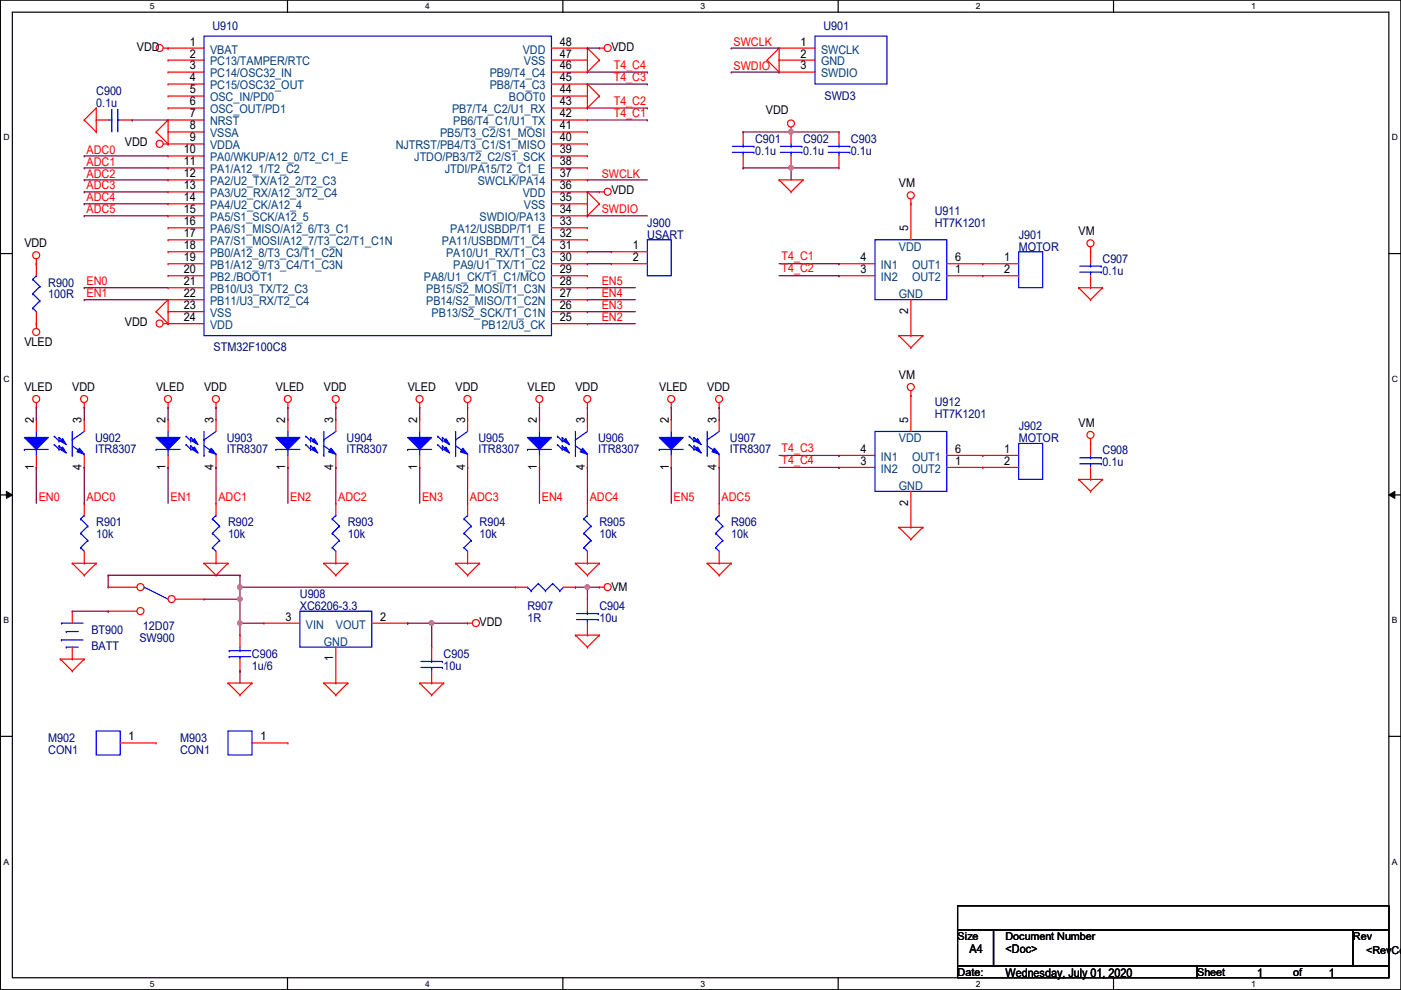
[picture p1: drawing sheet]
<svg xmlns="http://www.w3.org/2000/svg" width="297mm" height="210mm" viewBox="0 0 297 210" stroke-linecap="round" stroke-linejoin="round" font-family="sans-serif">
<path d="M.1 0h296.9v209.8h-296.9zM2.6 2.6h291.9v204.7h-291.9z" fill="none" stroke="#000" stroke-width=".25"/>
<g fill="#fff">
<path d="M31.8 .3h1v2h-1z"/>
<path d="M31.8 207.6h1v1.9h-1z"/>
</g>
<path d="M61 0v2.6M61 207.3v2.5" fill="none" stroke="#000" stroke-width=".25"/>
<g fill="#fff">
<path d="M90.1 .3h1v2h-1z"/>
<path d="M90.1 207.6h1v1.9h-1z"/>
</g>
<path d="M119.3 0v2.6M119.3 207.3v2.5" fill="none" stroke="#000" stroke-width=".25"/>
<g fill="#fff">
<path d="M148.5 .3h1v2h-1z"/>
<path d="M148.5 207.6h1v1.9h-1z"/>
</g>
<path d="M177.7 0v2.6M177.7 207.3v2.5" fill="none" stroke="#000" stroke-width=".25"/>
<g fill="#fff">
<path d="M206.9 .3h1v2h-1z"/>
<path d="M206.9 207.6h1v1.9h-1z"/>
</g>
<path d="M236.1 0v2.6M236.1 207.3v2.5" fill="none" stroke="#000" stroke-width=".25"/>
<g fill="#fff">
<path d="M265.3 .3h.9v2h-.9z"/>
<path d="M265.3 207.6h.9v1.9h-.9z"/>
<path d="M.7 28.2h1.3v1.9h-1.3z"/>
<path d="M295.1 28.2h1.3v1.9h-1.3z"/>
<path d="M.7 79.3h1.3v2h-1.3z"/>
<path d="M295.1 79.3h1.3v2h-1.3z"/>
</g>
<path d="M.1 53.8h2.5M294.5 53.8h2.5" fill="none" stroke="#000" stroke-width=".25"/>
<g fill="#fff">
<path d="M.7 130.5h1.2v2h-1.2z"/>
<path d="M295.1 130.5h1.2v2h-1.2z"/>
</g>
<path d="M.1 104.9h2.5M294.5 104.9h2.5" fill="none" stroke="#000" stroke-width=".25"/>
<path d="M1.4 104.2l1.2 .7-1.2 .8zM294.5 104.9l1.2-.7v1.5z" fill="#000"/>
<path d="M1.4 104.2l1.2 .7-1.2 .8zM294.5 104.9l1.2-.7v1.5z" fill="none" stroke="#000" stroke-width=".21"/>
<g fill="#fff">
<path d="M.7 181.7h1.2v2h-1.2z"/>
<path d="M295.1 181.7h1.2v2h-1.2z"/>
</g>
<path d="M.1 156.1h2.5M294.5 156.1h2.5M203 192.1h91.5v5h-91.5zM203 197.1h7.6v7.7h-7.6zM210.6 197.1h76.2v7.7h-76.2zM286.8 197.1h7.7v7.7h-7.7zM203 204.8h50.8v2.5h-50.8zM253.8 204.8h40.7v2.5h-40.7z" fill="none" stroke="#000" stroke-width=".25"/>
<g fill="none" stroke="#f00" stroke-width=".25">
<path d="M34.6 10.2h1M35.6 10.2h.1M124.5 10.2h.1M124.5 15.3h.1M124.5 17.8h.1M124.5 10.2v5.1M124.5 17.8v5.1M124.5 10.2l2.6 2.5M124.5 17.8l2.6 2.6M127.1 12.7h.1M127.1 10.2h.1M127.1 10.2h1"/>
<path d="M127.1 12.7l-2.6 2.6M162.6 12.7h.1M162.6 12.7l2.6 2.6M165.2 15.3h.1M165.2 10.2h.1M165.2 10.2v5.1M165.2 10.2l-2.6 2.5M17.9 25.4h.1M17.9 25.4l2.5 2.6M20.4 28h.1M20.4 22.9h.1M20.4 22.9v5.1"/>
<path d="M20.4 22.9l-2.5 2.5M33.1 28h.1M33.1 28l2.5 2.5M34.6 30.5h1M35.6 30.5h.1M35.6 25.4h.1M35.6 25.4v5.1M35.6 25.4l-2.5 2.6M124.5 22.9h.1M127.1 20.4h.1M127.1 20.4l-2.6 2.5M165.2 38.1h.1"/>
<path d="M165.2 38.1h5.1M165.2 38.1l2.5 2.6M167.7 28h.1M167.7 27v1M170.3 38.1h.1M170.3 38.1l-2.6 2.6M7.7 55.9h.1M7.7 54.9v1M124.5 40.7h.1M124.5 45.8h.1M124.5 40.7v5.1M124.5 40.7l2.6 2.5"/>
<path d="M127.1 43.2h.1M127.1 40.7h.1M127.1 43.2l-2.6 2.6M127.1 40.7h1M167.7 40.7h.1M193.1 43.2h.1M193.1 42.2v1M208.4 55.9h.1M208.4 58.5h.1M208.4 55.9h7.6M208.4 58.5h7.6M231.2 53.4h.1"/>
<path d="M231.2 52.4v1M7.7 68.6h.1M7.7 68.6v1M33.1 66.1h.1M33.1 66.1l2.5 2.5M34.6 68.6h1M35.6 68.6h.1M35.6 63.5h.1M35.6 63.5v5.1M35.6 63.5l-2.5 2.6M190.6 71.2h.1M190.6 71.2h5.1"/>
<path d="M190.6 71.2l2.5 2.5M193.1 73.7h.1M195.7 71.2h.1M195.7 71.2l-2.6 2.5M228.7 61h.1M228.7 61h5.1M228.7 61l2.5 2.5M231.2 63.5h.1M233.8 61h.1M233.8 61l-2.6 2.5M7.7 86.4h.1M7.7 85.4v1"/>
<path d="M17.9 86.4h.1M17.9 85.4v1M35.6 86.4h.1M35.6 85.4v1M45.8 86.4h.1M45.8 85.4v1M61 86.4h.1M61 85.4v1M71.2 86.4h.1M71.2 85.4v1M89 86.4h.1M89 85.4v1"/>
<path d="M99.1 86.4h.1M99.1 85.4v1M114.4 86.4h.1M114.4 85.4v1M124.5 86.4h.1M124.5 85.4v1M142.3 86.4h.1M142.3 85.4v1M152.5 86.4h.1M152.5 85.4v1M177.9 99.1h.1M177.9 96.6h.1"/>
<path d="M177.9 99.1h7.6M177.9 96.6h7.6M193.1 83.9h.1M193.1 82.8v8.7M200.7 99.1h7.7M200.7 96.6h7.7M208.4 99.1h.1M208.4 96.6h.1M231.2 94h.1M231.2 93v1M15.3 119.4h.1M15.3 119.4h5.1"/>
<path d="M15.3 119.4l2.6 2.6M20.4 119.4h.1M20.4 119.4l-2.5 2.6M43.3 119.4h.1M43.3 119.4h5M43.3 119.4l2.5 2.6M48.3 119.4h.1M48.3 119.4l-2.5 2.6M68.7 119.4h.1M68.7 119.4h5M68.7 119.4l2.5 2.6M71.2 119.4h.1"/>
<path d="M71.2 106.7h.1M71.2 106.7v2.6M71.2 116.9v2.5M73.7 119.4h.1M73.7 119.4l-2.5 2.6M96.6 119.4h.1M96.6 119.4h5.1M96.6 119.4l2.5 2.6M101.7 119.4h.1M101.7 119.4l-2.6 2.6M122 119.4h.1M122 119.4h5.1"/>
<path d="M122 119.4l2.5 2.6M124.5 119.4h.1M124.5 106.7h.1M124.5 106.7v2.6M124.5 116.9v2.5M127.1 119.4h.1M127.1 119.4l-2.6 2.6M149.9 119.4h.1M149.9 119.4h5.1M149.9 119.4l2.6 2.6M155 119.4h.1M155 119.4l-2.5 2.6"/>
<path d="M190.6 111.8h.1M190.6 111.8h5.1M190.6 111.8l2.5 2.5M193.1 114.3h.1M193.1 111.8h.1M193.1 104.2v7.6M195.7 111.8h.1M195.7 111.8l-2.6 2.5M228.7 101.6h.1M228.7 101.6h5.1M228.7 101.6l2.5 2.6M231.2 104.2h.1"/>
<path d="M233.8 101.6h.1M233.8 101.6l-2.6 2.6M12.8 139.7h.1M12.8 139.7h5.1M12.8 139.7l2.5 2.6M17.9 122h.1M17.9 139.7h.1M17.9 139.7l-2.6 2.6M45.8 122h.1M71.2 122h.1M99.1 122h.1M99.1 132.1h.1"/>
<path d="M99.1 132.1h1.1M122 134.7h.1M122 134.7h5.1M122 134.7l2.5 2.5M124.5 122h.1M124.5 137.2h.1M127.1 134.7h.1M127.1 124.5h.1M127.1 134.7l-2.6 2.5M127.1 124.5h1M152.5 122h.1M15.3 142.3h.1"/>
<path d="M25.5 157.5h7.6M33.1 157.5h.1M48.3 144.8h.1M48.3 144.8h5.1M48.3 144.8l2.6 2.6M50.9 147.4h.1M53.4 144.8h.1M53.4 144.8l-2.5 2.6M68.7 144.8h.1M68.7 144.8h5M68.7 144.8l2.5 2.6M71.2 147.4h.1"/>
<path d="M73.7 144.8h.1M73.7 144.8l-2.5 2.6M89 144.8h.1M89 144.8h5.1M89 144.8l2.5 2.6M91.5 147.4h.1M94.1 144.8h.1M94.1 144.8l-2.6 2.6"/>
<circle cx="33.8" cy="10.2" r=".75"/>
<circle cx="128.8" cy="10.2" r=".75"/>
<circle cx="33.8" cy="30.5" r=".75"/>
<circle cx="167.7" cy="26.2" r=".75"/>
<circle cx="7.7" cy="54.1" r=".75"/>
<circle cx="128.8" cy="40.7" r=".75"/>
<circle cx="193.1" cy="41.4" r=".75"/>
<circle cx="231.2" cy="51.6" r=".75"/>
<circle cx="7.7" cy="70.4" r=".75"/>
<circle cx="33.8" cy="68.6" r=".75"/>
<circle cx="7.7" cy="84.6" r=".75"/>
<circle cx="17.8" cy="84.6" r=".75"/>
<circle cx="35.6" cy="84.6" r=".75"/>
<circle cx="45.8" cy="84.6" r=".75"/>
<circle cx="61" cy="84.6" r=".75"/>
<circle cx="71.2" cy="84.6" r=".75"/>
<circle cx="89" cy="84.6" r=".75"/>
<circle cx="99.1" cy="84.6" r=".75"/>
<circle cx="114.4" cy="84.6" r=".75"/>
<circle cx="124.5" cy="84.6" r=".75"/>
<circle cx="142.3" cy="84.6" r=".75"/>
<circle cx="152.5" cy="84.6" r=".75"/>
<circle cx="193.1" cy="82.1" r=".75"/>
<circle cx="231.2" cy="92.2" r=".75"/>
<circle cx="100.9" cy="132.1" r=".75"/>
<circle cx="128.8" cy="124.5" r=".75"/>
</g>
<g fill="none" stroke="#00f" stroke-width=".25">
<path d="M216 53.4h5.1v7.6h-5.1zM185.5 91.5h15.2v12.7h-15.2zM70.4 116.1h.1M70.4 113.1h.1M70.4 110h.1M70.4 116.1l.8 .8M70.4 113.1l1.6 1.5M70.4 110l1.6 1.5M71.2 109.3h.1M71.2 109.3l-.8 .7M72 114.6h.1M72 111.5h.1"/>
<path d="M72 114.6l-1.6 1.5M72 111.5l-1.6 1.6M123.8 116.1h.1M123.8 113.1h.1M123.8 110h.1M123.8 116.1l.7 .8M123.8 113.1l1.5 1.5M123.8 110l1.5 1.5M124.5 109.3h.1M124.5 109.3l-.7 .7M125.3 114.6h.1M125.3 111.5h.1"/>
<path d="M125.3 114.6l-1.5 1.5M125.3 111.5l-1.5 1.6M20.4 155h5.1v5.1h-5.1z"/>
</g>
<path d="M33.1 92.8h5.1l-2.6 2.5z" fill="#00f"/>
<g fill="none" stroke="#00f" stroke-width=".25">
<path d="M33.1 92.8h5.1l-2.6 2.5zM33.1 95.3h.1M33.1 95.3h5.1M35.6 95.3h.1M35.6 92.8h.1M35.6 91.5v1.3M35.6 95.3v1.3M43.3 96.6h.1M43.3 93.3h.1M43.3 91.5v5.1M43.3 94.5l2.5 1.8M45.8 96.3h.1"/>
<path d="M45.8 91.5l-2.5 1.8"/>
</g>
<path d="M44.8 95l1 1.3-1.5-.5z" fill="#00f"/>
<g fill="none" stroke="#00f" stroke-width=".25">
<path d="M39.5 94.3h.1M39.5 92.5h.1M39.5 94.3l1 1M39.5 92.5l1 1M40.5 95.3h.1M40.5 94.5h.1M40.5 93.5h.1M40.5 92.8h.1M40.5 92.8v.7M40.5 94.5v.8M40.5 94.5l1 1M40.5 92.8l1 1"/>
<path d="M44.8 95l1 1.3-1.5-.5z"/>
</g>
<path d="M40.7 95.3l.5-.5 .8 1.3z" fill="#00f"/>
<path d="M40.7 95.3l.5-.5 .8 1.3z" fill="none" stroke="#00f" stroke-width=".25"/>
<path d="M40.7 93.5l.5-.5 .8 1.3z" fill="#00f"/>
<path d="M172.8 7.7h15.2v10.1h-15.2zM40.7 93.5l.5-.5 .8 1.3zM228.9 98.3h4.6M228.9 97.1h4.6M231.2 97.1h.1M231.2 98.3h.1M231.2 96.6v.5M231.2 98.3v.8M233.5 98.3h.1M233.5 97.1h.1" fill="none" stroke="#00f" stroke-width=".25"/>
<g fill="none" stroke="#f00" stroke-width=".25">
<path d="M165.2 10.2h.1M165.2 12.7h.1M165.2 15.3h.1M165.2 10.2h7.6M165.2 12.7h7.6M165.2 15.3h7.6M35.6 88.9h.1M35.6 99.1h.1M35.6 88.9v2.6M35.6 96.6v2.5M45.8 88.9h.1M45.8 99.1h.1"/>
<path d="M45.8 88.9v2.6M45.8 96.6v2.5M231.2 94h.1M231.2 94v2.6M231.2 99.1v2.5M231.2 101.6h.1"/>
</g>
<path d="M111.8 92.8h5.1l-2.5 2.5z" fill="#00f"/>
<g fill="none" stroke="#00f" stroke-width=".25">
<path d="M111.8 92.8h5.1l-2.5 2.5zM111.8 95.3h.1M111.8 95.3h5.1M114.4 95.3h.1M114.4 92.8h.1M114.4 91.5v1.3M114.4 95.3v1.3M122 96.6h.1M122 93.3h.1M122 91.5v5.1M122 94.5l2.5 1.8M124.5 96.3h.1"/>
<path d="M124.5 91.5l-2.5 1.8"/>
</g>
<path d="M123.5 95l1 1.3-1.5-.5z" fill="#00f"/>
<g fill="none" stroke="#00f" stroke-width=".25">
<path d="M118.2 94.3h.1M118.2 92.5h.1M118.2 94.3l1 1M118.2 92.5l1 1M119.2 95.3h.1M119.2 94.5h.1M119.2 93.5h.1M119.2 92.8h.1M119.2 92.8v.7M119.2 94.5v.8M119.2 94.5l1 1M119.2 92.8l1 1"/>
<path d="M123.5 95l1 1.3-1.5-.5z"/>
</g>
<path d="M119.5 95.3l.5-.5 .7 1.3z" fill="#00f"/>
<path d="M119.5 95.3l.5-.5 .7 1.3z" fill="none" stroke="#00f" stroke-width=".25"/>
<path d="M119.5 93.5l.5-.5 .7 1.3z" fill="#00f"/>
<g fill="none" stroke="#00f" stroke-width=".25">
<path d="M22.9 25.4h.8M23.7 27.7h.1M23.7 25.4h.1M23.7 23.2v4.5M25 25.4h.1M25 27.7h.1M25 25.4h.5M25 23.2v4.5M6.9 59.2h.1M6.9 59.2l1.6 1.5M7.7 58.5h.1M7.7 58.5l-.8 .7"/>
<path d="M6.9 65.3h.1M6.9 62.3h.1M6.9 65.3l.8 .8M6.9 62.3l1.6 1.5M8.5 63.8h.1M8.5 60.7h.1M8.5 63.8l-1.6 1.5M8.5 60.7l-1.6 1.6M119.5 93.5l.5-.5 .7 1.3zM91.5 139.7v.6M48.3 155h5.1v5.1h-5.1zM89.2 141.5h4.6"/>
<path d="M89.2 140.3h4.6M91.5 140.3h.1M91.5 141.5h.1M91.5 141.5v.8M93.8 141.5h.1M93.8 140.3h.1"/>
</g>
<g fill="none" stroke="#f00" stroke-width=".25">
<path d="M20.4 25.4h.1M20.4 25.4h2.5M25.5 25.4h2.5M28 25.4h.1M7.7 55.9h.1M7.7 55.9v2.6M7.7 68.6h.1M7.7 66.1v2.5M114.4 88.9h.1M114.4 99.1h.1M114.4 88.9v2.6M114.4 96.6v2.5"/>
<path d="M124.5 88.9h.1M124.5 99.1h.1M124.5 88.9v2.6M124.5 96.6v2.5M91.5 137.2h.1M91.5 137.2v2.5M53.4 157.5h7.6M61 157.5h.1M91.5 144.8h.1M91.5 142.3v2.5"/>
</g>
<path d="M58.5 92.8h5.1l-2.6 2.5z" fill="#00f"/>
<g fill="none" stroke="#00f" stroke-width=".25">
<path d="M58.5 92.8h5.1l-2.6 2.5zM58.5 95.3h.1M58.5 95.3h5.1M61 95.3h.1M61 92.8h.1M61 91.5v1.3M61 95.3v1.3M68.7 96.6h.1M68.7 93.3h.1M68.7 91.5v5.1M68.7 94.5l2.5 1.8M71.2 96.3h.1"/>
<path d="M71.2 91.5l-2.5 1.8"/>
</g>
<path d="M70.2 95l1 1.3-1.5-.5z" fill="#00f"/>
<g fill="none" stroke="#00f" stroke-width=".25">
<path d="M64.9 94.3h.1M64.9 92.5h.1M64.9 94.3l1 1M64.9 92.5l1 1M65.9 95.3h.1M65.9 94.5h.1M65.9 93.5h.1M65.9 92.8h.1M65.9 92.8v.7M65.9 94.5v.8M65.9 94.5l1 1M65.9 92.8l1 1"/>
<path d="M70.2 95l1 1.3-1.5-.5z"/>
</g>
<path d="M66.1 95.3l.5-.5 .8 1.3z" fill="#00f"/>
<path d="M66.1 95.3l.5-.5 .8 1.3z" fill="none" stroke="#00f" stroke-width=".25"/>
<path d="M66.1 93.5l.5-.5 .8 1.3z" fill="#00f"/>
<path d="M66.1 93.5l.5-.5 .8 1.3zM30.6 124.5h.1M30.6 124.5l5 2.5" fill="none" stroke="#00f" stroke-width=".25"/>
<path d="M61 88.9h.1M61 99.1h.1M61 88.9v2.6M61 96.6v2.5M71.2 88.9h.1M71.2 99.1h.1M71.2 88.9v2.6M71.2 96.6v2.5" fill="none" stroke="#f00" stroke-width=".25"/>
<circle cx="36.4" cy="127" r=".75" fill="#fff"/>
<g fill="none" stroke="#f00" stroke-width=".25">
<path d="M37.2 127h6.1M43.3 127h.1"/>
<circle cx="36.4" cy="127" r=".75"/>
</g>
<circle cx="29.8" cy="124.5" r=".75" fill="#fff"/>
<g fill="none" stroke="#f00" stroke-width=".25">
<path d="M22.9 124.5h.1M22.9 124.5h6.1"/>
<circle cx="29.8" cy="124.5" r=".75"/>
</g>
<circle cx="29.8" cy="129.6" r=".75" fill="#fff"/>
<g fill="none" stroke="#f00" stroke-width=".25">
<path d="M35.6 10.2h.1M35.6 12.7h.1M35.6 15.3h.1M35.6 17.8h.1M35.6 10.2h7.7M35.6 12.7h7.7M35.6 15.3h7.7M35.6 17.8h7.7M116.9 10.2h7.6M116.9 12.7h7.6M116.9 15.3h7.6M116.9 17.8h7.6"/>
<path d="M124.5 10.2h.1M124.5 12.7h.1M124.5 15.3h.1M124.5 17.8h.1M35.6 20.4h.1M35.6 22.9h.1M35.6 25.4h.1M35.6 28h.1M35.6 30.5h.1M35.6 33.1h.1M35.6 35.6h.1M35.6 38.1h.1"/>
<path d="M35.6 20.4h7.7M35.6 22.9h7.7M35.6 25.4h7.7M35.6 28h7.7M35.6 30.5h7.7M35.6 33.1h7.7M35.6 35.6h7.7M35.6 38.1h7.7M116.9 20.4h7.6M116.9 22.9h7.6M116.9 25.4h7.6M116.9 28h7.6"/>
<path d="M116.9 30.5h7.6M116.9 33.1h7.6M116.9 35.6h7.6M116.9 38.1h7.6M124.5 20.4h.1M124.5 22.9h.1M124.5 25.4h.1M124.5 28h.1M124.5 30.5h.1M124.5 33.1h.1M124.5 35.6h.1M124.5 38.1h.1"/>
<path d="M35.6 40.7h.1M35.6 45.8h.1M35.6 43.2h.1M35.6 48.3h.1M35.6 50.8h.1M35.6 53.4h.1M35.6 55.9h.1M35.6 58.5h.1M35.6 40.7h7.7M35.6 45.8h7.7M35.6 43.2h7.7M35.6 48.3h7.7"/>
<path d="M35.6 50.8h7.7M35.6 53.4h7.7M35.6 55.9h7.7M35.6 58.5h7.7M116.9 40.7h7.6M116.9 45.8h7.6M116.9 43.2h7.6M116.9 48.3h7.6M116.9 50.8h7.6M116.9 53.4h7.6M116.9 55.9h7.6M116.9 58.5h7.6"/>
<path d="M124.5 40.7h.1M124.5 43.2h.1M124.5 45.8h.1M124.5 48.3h.1M124.5 50.8h.1M124.5 53.4h.1M124.5 55.9h.1M124.5 58.5h.1M35.6 61h.1M35.6 63.5h.1M35.6 66.1h.1M35.6 68.6h.1"/>
<path d="M35.6 61h7.7M35.6 63.5h7.7M35.6 66.1h7.7M35.6 68.6h7.7M116.9 61h7.6M116.9 63.5h7.6M116.9 66.1h7.6M116.9 68.6h7.6M124.5 61h.1M124.5 63.5h.1M124.5 66.1h.1M124.5 68.6h.1"/>
<path d="M17.9 119.4h.1M17.9 106.7h.1M17.9 106.7v2.6M17.9 116.9v2.5M99.1 119.4h.1M99.1 106.7h.1M99.1 106.7v2.6M99.1 116.9v2.5M152.5 119.4h.1M152.5 106.7h.1M152.5 106.7v2.6M152.5 116.9v2.5"/>
<path d="M22.9 129.6h.1M22.9 129.6h6.1M56 132.1h.1M56 132.1h7.6M71.2 137.2v7.6M78.8 132.1h7.6M86.4 132.1h.1M124.5 127h.1M124.5 134.7h.1M124.5 127v2.6M124.5 132.1v2.6M71.2 144.8h.1"/>
<circle cx="29.8" cy="129.6" r=".75"/>
</g>
<g fill="none" stroke="#00f" stroke-width=".25">
<path d="M43.3 7.7h73.6v63.5h-73.6zM17.1 116.1h.1M17.1 113.1h.1M17.1 110h.1M17.1 116.1l.8 .8M17.1 113.1l1.5 1.5M17.1 110l1.5 1.5M17.9 109.3h.1M17.9 109.3l-.8 .7M18.6 114.6h.1M18.6 111.5h.1M18.6 114.6l-1.5 1.5"/>
<path d="M18.6 111.5l-1.5 1.6M98.4 116.1h.1M98.4 113.1h.1M98.4 110h.1M98.4 116.1l.7 .8M98.4 113.1l1.5 1.5M98.4 110l1.5 1.5M99.1 109.3h.1M99.1 109.3l-.7 .7M99.9 114.6h.1M99.9 111.5h.1M99.9 114.6l-1.5 1.5"/>
<path d="M99.9 111.5l-1.5 1.6M151.7 116.1h.1M151.7 113.1h.1M151.7 110h.1M151.7 116.1l.8 .8M151.7 113.1l1.5 1.5M151.7 110l1.5 1.5M152.5 109.3h.1M152.5 109.3l-.8 .7M153.2 114.6h.1M153.2 111.5h.1M153.2 114.6l-1.5 1.5"/>
<path d="M153.2 111.5l-1.5 1.6M63.6 129.6h15.2v7.6h-15.2zM122.3 131.4h4.5M122.3 130.1h4.5M124.5 130.1h.1M124.5 131.4h.1M124.5 129.6v.5M124.5 131.4v.7M126.8 131.4h.1M126.8 130.1h.1"/>
</g>
<path d="M139.8 92.8h5.1l-2.6 2.5z" fill="#00f"/>
<g fill="none" stroke="#00f" stroke-width=".25">
<path d="M139.8 92.8h5.1l-2.6 2.5zM139.8 95.3h.1M139.8 95.3h5.1M142.3 95.3h.1M142.3 92.8h.1M142.3 91.5v1.3M142.3 95.3v1.3M149.9 96.6h.1M149.9 93.3h.1M149.9 91.5v5.1M149.9 94.5l2.6 1.8M152.5 96.3h.1"/>
<path d="M152.5 91.5l-2.6 1.8"/>
</g>
<path d="M151.5 95l1 1.3-1.5-.5z" fill="#00f"/>
<g fill="none" stroke="#00f" stroke-width=".25">
<path d="M146.1 94.3h.1M146.1 92.5h.1M146.1 94.3l1 1M146.1 92.5l1 1M147.1 95.3h.1M147.1 94.5h.1M147.1 93.5h.1M147.1 92.8h.1M147.1 92.8v.7M147.1 94.5v.8M147.1 94.5l1.1 1M147.1 92.8l1.1 1"/>
<path d="M151.5 95l1 1.3-1.5-.5z"/>
</g>
<path d="M147.4 95.3l.5-.5 .8 1.3z" fill="#00f"/>
<path d="M147.4 95.3l.5-.5 .8 1.3z" fill="none" stroke="#00f" stroke-width=".25"/>
<path d="M147.4 93.5l.5-.5 .8 1.3z" fill="#00f"/>
<g fill="none" stroke="#00f" stroke-width=".25">
<path d="M165.4 32.3h4.6M165.4 31h4.6M167.7 31h.1M167.7 32.3h.1M167.7 30.5v.5M167.7 32.3v.8M170 32.3h.1M170 31h.1M175.6 32.3h4.6M175.6 31h4.6M177.9 31h.1M177.9 32.3h.1"/>
<path d="M177.9 30.5v.5M177.9 32.3v.8M180.2 32.3h.1M180.2 31h.1M185.5 50.8h15.2v12.7h-15.2zM147.4 93.5l.5-.5 .8 1.3zM216 94h5.1v7.6h-5.1zM111.8 124.5h.1M111.8 124.5l.8 .8M112.6 125.3h.1M114.1 123.7h.1M114.1 123.7l1.6 1.6"/>
<path d="M114.1 123.7l-1.5 1.6M115.7 125.3h.1M117.2 123.7h.1M117.2 123.7l1.5 1.6M117.2 123.7l-1.5 1.6M118.7 125.3h.1M119.5 124.5l-.8 .8"/>
</g>
<g fill="none" stroke="#f00" stroke-width=".25">
<path d="M167.7 28h.1M167.7 35.6h.1M167.7 28v2.5M167.7 33.1v2.5M177.9 28h.1M177.9 35.6h.1M177.9 28v2.5M177.9 33.1v2.5M177.9 58.5h.1M177.9 55.9h.1M177.9 58.5h7.6M177.9 55.9h7.6"/>
<path d="M193.1 43.2h.1M193.1 43.2v7.6M200.7 58.5h7.7M200.7 55.9h7.7M208.4 58.5h.1M208.4 55.9h.1M193.1 71.2h.1M193.1 63.5v7.7M142.3 88.9h.1M142.3 99.1h.1M142.3 88.9v2.6M142.3 96.6v2.5"/>
<path d="M152.5 88.9h.1M152.5 99.1h.1M152.5 88.9v2.6M152.5 96.6v2.5M208.4 96.6h.1M208.4 99.1h.1M208.4 96.6h7.6M208.4 99.1h7.6M109.3 124.5h.1M109.3 124.5h2.5M119.5 124.5h2.5M122 124.5h.1"/>
</g>
<path d="M86.4 92.8h5.1l-2.5 2.5z" fill="#00f"/>
<g fill="none" stroke="#00f" stroke-width=".25">
<path d="M86.4 92.8h5.1l-2.5 2.5zM86.4 95.3h.1M86.4 95.3h5.1M89 95.3h.1M89 92.8h.1M89 91.5v1.3M89 95.3v1.3M96.6 96.6h.1M96.6 93.3h.1M96.6 91.5v5.1M96.6 94.5l2.5 1.8M99.1 96.3h.1"/>
<path d="M99.1 91.5l-2.5 1.8"/>
</g>
<path d="M98.1 95l1 1.3-1.5-.5z" fill="#00f"/>
<g fill="none" stroke="#00f" stroke-width=".25">
<path d="M92.8 94.3h.1M92.8 92.5h.1M92.8 94.3l1 1M92.8 92.5l1 1M93.8 95.3h.1M93.8 94.5h.1M93.8 93.5h.1M93.8 92.8h.1M93.8 92.8v.7M93.8 94.5v.8M93.8 94.5l1 1M93.8 92.8l1 1"/>
<path d="M98.1 95l1 1.3-1.5-.5z"/>
</g>
<path d="M94.1 95.3l.5-.5 .7 1.3z" fill="#00f"/>
<path d="M94.1 95.3l.5-.5 .7 1.3z" fill="none" stroke="#00f" stroke-width=".25"/>
<path d="M94.1 93.5l.5-.5 .7 1.3z" fill="#00f"/>
<g fill="none" stroke="#00f" stroke-width=".25">
<path d="M155.3 32.3h4.5M155.3 31h4.5M157.6 31h.1M157.6 32.3h.1M157.6 30.5v.5M157.6 32.3v.8M159.8 32.3h.1M159.8 31h.1M137.2 50.8h5.1v7.7h-5.1zM94.1 93.5l.5-.5 .7 1.3zM13 132.1h.1M13 135.7h.1"/>
<path d="M13 132.1h4.6M13 135.7h4.6M14.1 137.2h.1M14.1 133.9h.1M14.1 137.2h2.5M14.1 133.9h2.5"/>
</g>
<g fill="none" stroke="#f00" stroke-width=".25">
<path d="M157.6 28h.1M157.6 35.6h.1M157.6 28v2.5M157.6 33.1v2.5M129.6 53.4h.1M129.6 55.9h.1M129.6 53.4h7.6M129.6 55.9h7.6M89 88.9h.1M89 99.1h.1M89 88.9v2.6M89 96.6v2.5"/>
<path d="M99.1 88.9h.1M99.1 99.1h.1M99.1 88.9v2.6M99.1 96.6v2.5M15.3 129.6h.1M15.3 139.7h.1M15.3 129.6v2.5M15.3 137.2v2.5"/>
</g>
<path d="M5.2 92.8h5l-2.5 2.5z" fill="#00f"/>
<g fill="none" stroke="#00f" stroke-width=".25">
<path d="M5.2 92.8h5l-2.5 2.5zM5.2 95.3h.1M5.2 95.3h5M7.7 95.3h.1M7.7 92.8h.1M7.7 91.5v1.3M7.7 95.3v1.3M15.3 96.6h.1M15.3 93.3h.1M15.3 91.5v5.1M15.3 94.5l2.6 1.8M17.9 96.3h.1"/>
<path d="M17.9 91.5l-2.6 1.8"/>
</g>
<path d="M16.8 95l1.1 1.3-1.6-.5z" fill="#00f"/>
<g fill="none" stroke="#00f" stroke-width=".25">
<path d="M11.5 94.3h.1M11.5 92.5h.1M11.5 94.3l1 1M11.5 92.5l1 1M12.5 95.3h.1M12.5 94.5h.1M12.5 93.5h.1M12.5 92.8h.1M12.5 92.8v.7M12.5 94.5v.8M12.5 94.5l1 1M12.5 92.8l1 1"/>
<path d="M16.8 95l1.1 1.3-1.6-.5z"/>
</g>
<path d="M12.8 95.3l.5-.5 .8 1.3z" fill="#00f"/>
<path d="M12.8 95.3l.5-.5 .8 1.3z" fill="none" stroke="#00f" stroke-width=".25"/>
<path d="M13.3 93l.8 1.3-1.3-.8z" fill="#00f"/>
<g fill="none" stroke="#00f" stroke-width=".25">
<path d="M228.9 57.7h4.6M228.9 56.4h4.6M231.2 56.4h.1M231.2 57.7h.1M231.2 55.9v.5M231.2 57.7v.8M233.5 57.7h.1M233.5 56.4h.1M13.3 93l.8 1.3-1.3-.8zM45 116.1h.1M45 113.1h.1M45 110h.1"/>
<path d="M45 116.1l.8 .8M45 113.1l1.6 1.5M45 110l1.6 1.5M45.8 109.3h.1M45.8 109.3l-.8 .7M46.6 114.6h.1M46.6 111.5h.1M46.6 114.6l-1.6 1.5M46.6 111.5l-1.6 1.6M48.6 138h.1M48.6 139.2h.1M48.6 138h4.6"/>
<path d="M48.6 139.2h4.6M50.9 139.2h.1M50.9 138h.1M50.9 137.2v.8M50.9 139.2v.5"/>
</g>
<g fill="none" stroke="#f00" stroke-width=".25">
<path d="M231.2 53.4h.1M231.2 53.4v2.5M231.2 58.5v2.5M231.2 61h.1M7.7 88.9h.1M7.7 99.1h.1M7.7 88.9v2.6M7.7 96.6v2.5M17.9 88.9h.1M17.9 99.1h.1M17.9 88.9v2.6M17.9 96.6v2.5"/>
<path d="M45.8 119.4h.1M45.8 106.7h.1M45.8 106.7v2.6M45.8 116.9v2.5M50.9 134.7h.1M50.9 134.7v2.5M50.9 139.7v2.6M50.9 142.3h.1"/>
</g>
<path d="M155 15.3h.1M155 15.3h10.2M167.7 28h.1M167.7 35.6h.1M167.7 28h10.2M167.7 35.6h10.2M167.7 35.6v2.5" fill="none" stroke="#7f003f" stroke-width=".25"/>
<circle cx="167.7" cy="35.6" r=".49" fill="#f0f"/>
<circle cx="167.7" cy="35.6" r=".49" fill="none" stroke="#f0f" stroke-width=".25"/>
<path d="M157.6 28h.1M157.6 28h10.1" fill="none" stroke="#7f003f" stroke-width=".25"/>
<circle cx="167.7" cy="28" r=".49" fill="#f0f"/>
<circle cx="167.7" cy="28" r=".49" fill="none" stroke="#f0f" stroke-width=".25"/>
<g fill="none" stroke="#7f003f" stroke-width=".25">
<path d="M155 10.2h.1M155 10.2h10.2M17.9 33.1h.1M17.9 35.6h.1M17.9 38.1h.1M17.9 35.6h17.7M17.9 33.1h17.7M17.9 38.1h17.7M28 25.4h.1M28 25.4h7.6M157.6 35.6h.1M157.6 35.6h10.1"/>
<path d="M17.9 40.7h.1M17.9 43.2h.1M17.9 45.8h.1M17.9 40.7h17.7M17.9 43.2h17.7M17.9 45.8h17.7M17.9 61h.1M17.9 63.5h.1M17.9 61h17.7M17.9 63.5h17.7M7.7 86.4h.1M7.7 99.1h.1"/>
<path d="M7.7 86.4v2.5M7.7 99.1v7.6M17.9 99.1h.1M17.9 86.4h.1M17.9 86.4v2.5M17.9 99.1v7.6M35.6 86.4h.1M35.6 99.1h.1M35.6 86.4v2.5M35.6 99.1v7.6M45.8 99.1h.1M45.8 86.4h.1"/>
<path d="M45.8 86.4v2.5M45.8 99.1v7.6M61 86.4h.1M61 99.1h.1M61 86.4v2.5M61 99.1v7.6M71.2 99.1h.1M71.2 86.4h.1M71.2 86.4v2.5M71.2 99.1v7.6M89 86.4h.1M89 99.1h.1"/>
<path d="M89 86.4v2.5M89 99.1v7.6M99.1 99.1h.1M99.1 86.4h.1M99.1 86.4v2.5M99.1 99.1v7.6M114.4 86.4h.1M114.4 99.1h.1M114.4 86.4v2.5M114.4 99.1v7.6M124.5 99.1h.1M124.5 86.4h.1"/>
<path d="M124.5 86.4v2.5M124.5 99.1v7.6M142.3 86.4h.1M142.3 99.1h.1M142.3 86.4v2.5M142.3 99.1v7.6M152.5 99.1h.1M152.5 86.4h.1M152.5 86.4v2.5M152.5 99.1v7.6M15.3 129.6h7.6M22.9 129.6h.1"/>
<path d="M122 124.5h.1M122 124.5h2.5M124.5 124.5h.1M124.5 124.5v2.5"/>
</g>
<circle cx="124.5" cy="124.5" r=".49" fill="#f0f"/>
<circle cx="124.5" cy="124.5" r=".49" fill="none" stroke="#f0f" stroke-width=".25"/>
<path d="M50.9 124.5h.1M50.9 124.5h58.4M124.5 124.5h.1M124.5 124.5h2.6" fill="none" stroke="#7f003f" stroke-width=".25"/>
<circle cx="50.9" cy="124.5" r=".49" fill="#f0f"/>
<circle cx="50.9" cy="124.5" r=".49" fill="none" stroke="#f0f" stroke-width=".25"/>
<path d="M43.3 127h7.6M50.9 127h.1M50.9 132.1h.1M50.9 124.5v7.6" fill="none" stroke="#7f003f" stroke-width=".25"/>
<circle cx="50.9" cy="127" r=".49" fill="#f0f"/>
<circle cx="50.9" cy="127" r=".49" fill="none" stroke="#f0f" stroke-width=".25"/>
<path d="M91.5 132.1h.1M91.5 132.1v5.1M50.9 142.3h.1M50.9 142.3v2.5" fill="none" stroke="#7f003f" stroke-width=".25"/>
<circle cx="91.5" cy="132.1" r=".49" fill="#f0f"/>
<circle cx="91.5" cy="132.1" r=".49" fill="none" stroke="#f0f" stroke-width=".25"/>
<path d="M50.9 132.1h.1M50.9 132.1h5.1M50.9 132.1v2.6M86.4 132.1h.1M86.4 132.1h12.7M91.5 132.1h.1" fill="none" stroke="#7f003f" stroke-width=".25"/>
<circle cx="50.9" cy="132.1" r=".49" fill="#f0f"/>
<circle cx="50.9" cy="132.1" r=".49" fill="none" stroke="#f0f" stroke-width=".25"/>
<g fill="none" stroke="#7f003f" stroke-width=".25">
<path d="M124.5 10.2h.1M124.5 10.2h2.6M124.5 15.3h12.7M124.5 17.8h12.7M137.2 15.3h.1M137.2 17.8h.1M124.5 38.1h.1M124.5 38.1h12.7M124.5 22.9h12.7M124.5 25.4h12.7M137.2 22.9h.1M137.2 25.4h.1"/>
<path d="M124.5 45.8h.1M124.5 53.4h.1M124.5 55.9h.1M124.5 40.7h.1M124.5 45.8h12.7M124.5 53.4h5.1M124.5 55.9h5.1M124.5 40.7h2.6M165.2 55.9h12.7M165.2 58.5h12.7M177.9 55.9h.1M177.9 58.5h.1"/>
<path d="M124.5 61h.1M124.5 63.5h.1M124.5 66.1h.1M124.5 68.6h.1M124.5 61h10.2M124.5 63.5h10.2M124.5 66.1h10.2M124.5 68.6h10.2M165.2 96.6h12.7M165.2 99.1h12.7M177.9 96.6h.1M177.9 99.1h.1"/>
<path d="M22.9 122h.1M22.9 122v2.5M22.9 122h28M50.9 122h.1M50.9 124.5h.1M50.9 122v2.5"/>
</g>
<circle cx="167.7" cy="35.6" r=".49" fill="#f0f"/>
<circle cx="167.7" cy="35.6" r=".49" fill="none" stroke="#f0f" stroke-width=".25"/>
<circle cx="167.7" cy="28" r=".49" fill="#f0f"/>
<circle cx="167.7" cy="28" r=".49" fill="none" stroke="#f0f" stroke-width=".25"/>
<circle cx="124.5" cy="124.5" r=".49" fill="#f0f"/>
<circle cx="124.5" cy="124.5" r=".49" fill="none" stroke="#f0f" stroke-width=".25"/>
<circle cx="50.9" cy="124.5" r=".49" fill="#f0f"/>
<circle cx="50.9" cy="124.5" r=".49" fill="none" stroke="#f0f" stroke-width=".25"/>
<circle cx="50.9" cy="127" r=".49" fill="#f0f"/>
<circle cx="50.9" cy="127" r=".49" fill="none" stroke="#f0f" stroke-width=".25"/>
<circle cx="91.5" cy="132.1" r=".49" fill="#f0f"/>
<circle cx="91.5" cy="132.1" r=".49" fill="none" stroke="#f0f" stroke-width=".25"/>
<circle cx="50.9" cy="132.1" r=".49" fill="#f0f"/>
<circle cx="50.9" cy="132.1" r=".49" fill="none" stroke="#f0f" stroke-width=".25"/>
<g font-size="2.5">
<text x="29" y="10.7">VDD</text>
<text x="40.2" y="9.7">1</text>
<text x="118.7" y="9.7">48</text>
<text x="129.6" y="10.7">VDD</text>
<text x="169.8" y="9.7">1</text>
<text x="40.2" y="12.2">2</text>
<text x="40.2" y="14.7">3</text>
<text x="40.2" y="17.3">4</text>
<text x="118.7" y="12.2">47</text>
<text x="118.7" y="14.7">46</text>
<text x="118.7" y="17.3">45</text>
<text x="169.8" y="12.2">2</text>
<text x="169.8" y="14.7">3</text>
<text x="40.2" y="19.8">5</text>
<text x="40.2" y="22.4">6</text>
<text x="118.7" y="19.8">44</text>
<text x="118.7" y="22.4">43</text>
<text x="40.2" y="24.9">7</text>
<text x="40.2" y="27.4">8</text>
<text x="40.2" y="30">9</text>
<text x="118.7" y="24.9">42</text>
<text x="118.7" y="27.4">41</text>
<text x="118.7" y="30">40</text>
<text x="162.4" y="24.2">VDD</text>
<text x="26.5" y="31">VDD</text>
<text x="38.9" y="32.5">10</text>
<text x="38.9" y="35.1">11</text>
<text x="118.7" y="32.5">39</text>
<text x="118.7" y="35.1">38</text>
<text x="38.9" y="37.6">12</text>
<text x="38.9" y="40.1">13</text>
<text x="118.7" y="37.6">37</text>
<text x="118.7" y="40.1">36</text>
<text x="129.6" y="41.2">VDD</text>
<text x="190.6" y="39.7">VM</text>
<text x="38.9" y="45.2">15</text>
<text x="38.9" y="42.7">14</text>
<text x="38.9" y="47.8">16</text>
<text x="118.7" y="42.7">35</text>
<text x="118.7" y="45.2">34</text>
<text x="118.7" y="47.8">33</text>
<text x="5.2" y="52.4">VDD</text>
<text x="38.9" y="50.3">17</text>
<text x="38.9" y="52.8">18</text>
<text x="118.7" y="50.3">32</text>
<text x="118.7" y="52.8">31</text>
<text x="134.2" y="52.8">1</text>
<text x="192.6" y="49.1" transform="rotate(-90 192.6 49.1)">5</text>
<text x="228.7" y="49.8">VM</text>
<text x="38.9" y="55.4">19</text>
<text x="38.9" y="57.9">20</text>
<text x="118.7" y="55.4">30</text>
<text x="118.7" y="57.9">29</text>
<text x="134.2" y="55.4">2</text>
<text x="182.5" y="57.9">3</text>
<text x="182.5" y="55.4">4</text>
<text x="202.5" y="57.9">1</text>
<text x="202.5" y="55.4">6</text>
<text x="212.9" y="55.4">1</text>
<text x="212.9" y="57.9">2</text>
<text x="38.9" y="60.5">21</text>
<text x="38.9" y="63">22</text>
<text x="38.9" y="65.5">23</text>
<text x="118.7" y="60.5">28</text>
<text x="118.7" y="63">27</text>
<text x="118.7" y="65.5">26</text>
<text x="26.5" y="69.1">VDD</text>
<text x="38.9" y="68.1">24</text>
<text x="118.7" y="68.1">25</text>
<text x="192.6" y="66.6" transform="rotate(-90 192.6 66.6)">2</text>
<text x="5.2" y="73.4">VLED</text>
<text x="5.2" y="82.8">VLED</text>
<text x="15.3" y="82.8">VDD</text>
<text x="33.1" y="82.8">VLED</text>
<text x="43.3" y="82.8">VDD</text>
<text x="58.5" y="82.8">VLED</text>
<text x="68.7" y="82.8">VDD</text>
<text x="86.4" y="82.8">VLED</text>
<text x="96.6" y="82.8">VDD</text>
<text x="111.8" y="82.8">VLED</text>
<text x="122" y="82.8">VDD</text>
<text x="139.8" y="82.8">VLED</text>
<text x="149.9" y="82.8">VDD</text>
<text x="190.6" y="80.3">VM</text>
<text x="7.2" y="89.7" transform="rotate(-90 7.2 89.7)">2</text>
<text x="17.3" y="89.7" transform="rotate(-90 17.3 89.7)">3</text>
<text x="35.1" y="89.7" transform="rotate(-90 35.1 89.7)">2</text>
<text x="45.3" y="89.7" transform="rotate(-90 45.3 89.7)">3</text>
<text x="60.5" y="89.7" transform="rotate(-90 60.5 89.7)">2</text>
<text x="70.7" y="89.7" transform="rotate(-90 70.7 89.7)">3</text>
<text x="88.4" y="89.7" transform="rotate(-90 88.4 89.7)">2</text>
<text x="98.6" y="89.7" transform="rotate(-90 98.6 89.7)">3</text>
<text x="113.8" y="89.7" transform="rotate(-90 113.8 89.7)">2</text>
<text x="124" y="89.7" transform="rotate(-90 124 89.7)">3</text>
<text x="141.8" y="89.7" transform="rotate(-90 141.8 89.7)">2</text>
<text x="151.9" y="89.7" transform="rotate(-90 151.9 89.7)">3</text>
<text x="192.6" y="89.7" transform="rotate(-90 192.6 89.7)">5</text>
<text x="228.7" y="90.5">VM</text>
<text x="7.2" y="99.6" transform="rotate(-90 7.2 99.6)">1</text>
<text x="17.3" y="99.6" transform="rotate(-90 17.3 99.6)">4</text>
<text x="35.1" y="99.6" transform="rotate(-90 35.1 99.6)">1</text>
<text x="45.3" y="99.6" transform="rotate(-90 45.3 99.6)">4</text>
<text x="60.5" y="99.6" transform="rotate(-90 60.5 99.6)">1</text>
<text x="70.7" y="99.6" transform="rotate(-90 70.7 99.6)">4</text>
<text x="88.4" y="99.6" transform="rotate(-90 88.4 99.6)">1</text>
<text x="98.6" y="99.6" transform="rotate(-90 98.6 99.6)">4</text>
<text x="113.8" y="99.6" transform="rotate(-90 113.8 99.6)">1</text>
<text x="124" y="99.6" transform="rotate(-90 124 99.6)">4</text>
<text x="141.8" y="99.6" transform="rotate(-90 141.8 99.6)">1</text>
<text x="151.9" y="99.6" transform="rotate(-90 151.9 99.6)">4</text>
<text x="182.5" y="98.6">3</text>
<text x="182.5" y="96">4</text>
<text x="202.5" y="98.6">1</text>
<text x="202.5" y="96">6</text>
<text x="212.9" y="96">1</text>
<text x="212.9" y="98.6">2</text>
<text x="192.6" y="107.2" transform="rotate(-90 192.6 107.2)">2</text>
<text x="129.6" y="125.3">VM</text>
<text x="60.5" y="131.6">3</text>
<text x="80.6" y="131.6">2</text>
<text x="101.7" y="132.6">VDD</text>
<text x="70.7" y="140.3" transform="rotate(-90 70.7 140.3)">1</text>
<text x="27.3" y="157">1</text>
<text x="55.2" y="157">1</text>
<text x="205.6" y="202">A4</text>
<text x="213.2" y="202">&lt;Doc&gt;</text>
<text x="213.2" y="207.1">Wednesday, July 01, 2020</text>
<text x="266.5" y="207.1">1</text>
<text x="281.8" y="207.1">1</text>
</g>
<g font-size="2.5" fill="#003f7f">
<text x="44.5" y="11.3">VBAT</text>
<text x="110.8" y="11.3">VDD</text>
<text x="174.1" y="11.3">SWCLK</text>
<text x="44.5" y="13.9">PC13/TAMPER/RTC</text>
<text x="44.5" y="16.4">PC14/OSC32_IN</text>
<text x="103.8" y="16.4">PB9/T4_C4</text>
<text x="111.1" y="13.9">VSS</text>
<text x="174.1" y="13.9">GND</text>
<text x="174.1" y="16.4">SWDIO</text>
<text x="44.5" y="19">PC15/OSC32_OUT</text>
<text x="44.5" y="21.5">OSC_IN/PD0</text>
<text x="103.8" y="19">PB8/T4_C3</text>
<text x="107.9" y="21.5">BOOT0</text>
<text x="44.5" y="24">OSC_OUT/PD1</text>
<text x="44.5" y="26.6">NRST</text>
<text x="44.5" y="29.1">VSSA</text>
<text x="93.3" y="29.1">PB5/T3_C2/S1_MOSI</text>
<text x="95.8" y="24">PB7/T4_C2/U1_RX</text>
<text x="96.1" y="26.6">PB6/T4_C1/U1_TX</text>
<text x="44.5" y="31.7">VDDA</text>
<text x="44.5" y="34.2">PA0/WKUP/A12_0/T2_C1_E</text>
<text x="83.9" y="31.7">NJTRST/PB4/T3_C1/S1_MISO</text>
<text x="87.8" y="34.2">JTDO/PB3/T2_C2/S1_SCK</text>
<text x="44.5" y="36.7">PA1/A12_1/T2_C2</text>
<text x="44.5" y="39.3">PA2/U2_TX/A12_2/T2_C3</text>
<text x="44.5" y="41.8">PA3/U2_RX/A12_3/T2_C4</text>
<text x="94.3" y="36.7">JTDI/PA15/T2_C1_E</text>
<text x="101.3" y="39.3">SWCLK/PA14</text>
<text x="110.8" y="41.8">VDD</text>
<text x="44.5" y="46.9">PA5/S1_SCK/A12_5</text>
<text x="44.5" y="44.4">PA4/U2_CK/A12_4</text>
<text x="101.7" y="46.9">SWDIO/PA13</text>
<text x="111.1" y="44.4">VSS</text>
<text x="44.5" y="49.4">PA6/S1_MISO/A12_6/T3_C1</text>
<text x="44.5" y="52">PA7/S1_MOSI/A12_7/T3_C2/T1_C1N</text>
<text x="93.7" y="52">PA11/USBDM/T1_C4</text>
<text x="95.5" y="49.4">PA12/USBDP/T1_E</text>
<text x="190.6" y="53.1">VDD</text>
<text x="44.5" y="54.5">PB0/A12_8/T3_C3/T1_C2N</text>
<text x="44.5" y="57.1">PB1/A12_9/T3_C4/T1_C3N</text>
<text x="44.5" y="59.6">PB2./BOOT1</text>
<text x="89.9" y="59.6">PA8/U1_CK/T1_C1/MCO</text>
<text x="94.6" y="54.5">PA10/U1_RX/T1_C3</text>
<text x="96.1" y="57.1">PA9/U1_TX/T1_C2</text>
<text x="186.8" y="59.6">IN2</text>
<text x="186.8" y="57.1">IN1</text>
<text x="193.4" y="59.6">OUT2</text>
<text x="193.4" y="57.1">OUT1</text>
<text x="44.5" y="62.1">PB10/U3_TX/T2_C3</text>
<text x="44.5" y="64.7">PB11/U3_RX/T2_C4</text>
<text x="90.4" y="62.1">PB15/S2_MOSI/T1_C3N</text>
<text x="90.4" y="64.7">PB14/S2_MISO/T1_C2N</text>
<text x="190.6" y="63.3">GND</text>
<text x="44.5" y="67.2">VSS</text>
<text x="44.5" y="69.8">VDD</text>
<text x="91.5" y="67.2">PB13/S2_SCK/T1_C1N</text>
<text x="102.1" y="69.8">PB12/U3_CK</text>
<text x="190.6" y="93.8">VDD</text>
<text x="186.8" y="100.2">IN2</text>
<text x="186.8" y="97.7">IN1</text>
<text x="193.4" y="100.2">OUT2</text>
<text x="193.4" y="97.7">OUT1</text>
<text x="190.6" y="103.9">GND</text>
<text x="64.9" y="133.3">VIN</text>
<text x="68.7" y="136.9">GND</text>
<text x="71.2" y="133.3">VOUT</text>
</g>
<g font-size="2.5" fill="#00007f">
<text x="45" y="6.4">U910</text>
<text x="174.6" y="6.4">U901</text>
<text x="20.4" y="20.1">C900</text>
<text x="20.4" y="22.6">0.1u</text>
<text x="174.8" y="21.1">SWD3</text>
<text x="160.1" y="30.3">C901</text>
<text x="160.1" y="32.8">0.1u</text>
<text x="170.3" y="30.3">C902</text>
<text x="170.3" y="32.8">0.1u</text>
<text x="180.4" y="30.3">C903</text>
<text x="180.4" y="32.8">0.1u</text>
<text x="198.2" y="45.5">U911</text>
<text x="137.2" y="48">J900</text>
<text x="137.2" y="50.6">USART</text>
<text x="198.2" y="48">HT7K1201</text>
<text x="216" y="50.6">J901</text>
<text x="216" y="53.1">MOTOR</text>
<text x="233.8" y="55.7">C907</text>
<text x="233.8" y="58.2">0.1u</text>
<text x="10.2" y="60.7">R900</text>
<text x="10.2" y="63.3">100R</text>
<text x="45.3" y="74.5">STM32F100C8</text>
<text x="198.2" y="86.1">U912</text>
<text x="198.2" y="88.7">HT7K1201</text>
<text x="20.1" y="93.8">U902</text>
<text x="48.1" y="93.8">U903</text>
<text x="73.5" y="93.8">U904</text>
<text x="101.4" y="93.8">U905</text>
<text x="126.8" y="93.8">U906</text>
<text x="154.8" y="93.8">U907</text>
<text x="216" y="91.2">J902</text>
<text x="216" y="93.8">MOTOR</text>
<text x="20.1" y="96.1">ITR8307</text>
<text x="48.1" y="96.1">ITR8307</text>
<text x="73.5" y="96.1">ITR8307</text>
<text x="101.4" y="96.1">ITR8307</text>
<text x="126.8" y="96.1">ITR8307</text>
<text x="154.8" y="96.1">ITR8307</text>
<text x="233.8" y="96.3">C908</text>
<text x="233.8" y="98.8">0.1u</text>
<text x="20.4" y="111.5">R901</text>
<text x="48.3" y="111.5">R902</text>
<text x="73.7" y="111.5">R903</text>
<text x="101.7" y="111.5">R904</text>
<text x="127.1" y="111.5">R905</text>
<text x="155" y="111.5">R906</text>
<text x="20.4" y="114.1">10k</text>
<text x="48.3" y="114.1">10k</text>
<text x="73.7" y="114.1">10k</text>
<text x="101.7" y="114.1">10k</text>
<text x="127.1" y="114.1">10k</text>
<text x="155" y="114.1">10k</text>
<text x="63.6" y="126.8">U908</text>
<text x="63.6" y="129.3">XC6206-3.3</text>
<text x="111.8" y="129.3">R907</text>
<text x="111.8" y="131.9">1R</text>
<text x="127.1" y="129.3">C904</text>
<text x="127.1" y="131.9">10u</text>
<text x="19.4" y="134.4">BT900</text>
<text x="19.4" y="137.7">BATT</text>
<text x="29.5" y="136.2">SW900</text>
<text x="30.3" y="133.6">12D07</text>
<text x="53.4" y="139.5">C906</text>
<text x="53.4" y="142">1u/6</text>
<text x="94.1" y="139.5">C905</text>
<text x="94.1" y="142">10u</text>
<text x="10.2" y="157.3">M902</text>
<text x="10.2" y="159.8">CON1</text>
<text x="38.2" y="157.3">M903</text>
<text x="38.2" y="159.8">CON1</text>
</g>
<g font-size="2.5" fill="#f00">
<text x="155.5" y="9.7">SWCLK</text>
<text x="130.1" y="14.6">T4_C4</text>
<text x="130.1" y="17.1">T4_C3</text>
<text x="155.5" y="14.8">SWDIO</text>
<text x="130.1" y="22.2">T4_C2</text>
<text x="130.1" y="24.7">T4_C1</text>
<text x="18.4" y="32.6">ADC0</text>
<text x="18.4" y="35.1">ADC1</text>
<text x="18.4" y="37.6">ADC2</text>
<text x="18.4" y="40.2">ADC3</text>
<text x="127.6" y="37.6">SWCLK</text>
<text x="18.4" y="42.7">ADC4</text>
<text x="18.4" y="45.3">ADC5</text>
<text x="127.6" y="45.3">SWDIO</text>
<text x="165.7" y="55.2">T4_C1</text>
<text x="165.7" y="57.7">T4_C2</text>
<text x="18.4" y="60.5">EN0</text>
<text x="18.4" y="63">EN1</text>
<text x="127.6" y="60.5">EN5</text>
<text x="127.6" y="63">EN4</text>
<text x="127.6" y="65.6">EN3</text>
<text x="127.6" y="68.1">EN2</text>
<text x="165.7" y="95.8">T4_C3</text>
<text x="165.7" y="98.4">T4_C4</text>
<text x="8.2" y="106.2">EN0</text>
<text x="18.4" y="106.2">ADC0</text>
<text x="36.1" y="106.2">EN1</text>
<text x="46.3" y="106.2">ADC1</text>
<text x="61.5" y="106.2">EN2</text>
<text x="71.7" y="106.2">ADC2</text>
<text x="89.5" y="106.2">EN3</text>
<text x="99.6" y="106.2">ADC3</text>
<text x="114.9" y="106.2">EN4</text>
<text x="125" y="106.2">ADC4</text>
<text x="142.8" y="106.2">EN5</text>
<text x="153" y="106.2">ADC5</text>
</g>
<g font-size="2.3">
<text x="203" y="199.2">Size</text>
<text x="213.2" y="199.2">Document Number</text>
<text x="286.8" y="199.2">Rev</text>
<text x="289.6" y="202.3">&lt;RevCod</text>
<text x="203" y="206.8">Date:</text>
<text x="253.8" y="206.8">Sheet</text>
<text x="274.1" y="206.8">of</text>
</g>
<g font-size="1.8">
<text x="31.8" y="1.9">5</text>
<text x="90.1" y="1.9">4</text>
<text x="148.5" y="1.9">3</text>
<text x="206.9" y="1.9">2</text>
<text x="265.3" y="1.9">1</text>
<text x=".7" y="29.8">D</text>
<text x="295.1" y="29.8">D</text>
<text x=".7" y="80.9">C</text>
<text x="295.1" y="80.9">C</text>
<text x=".7" y="132.1">B</text>
<text x="295.1" y="132.1">B</text>
<text x=".7" y="183.3">A</text>
<text x="295.1" y="183.3">A</text>
<text x="31.8" y="209.2">5</text>
<text x="90.1" y="209.2">4</text>
<text x="148.5" y="209.2">3</text>
<text x="206.9" y="209.2">2</text>
<text x="265.3" y="209.2">1</text>
</g>
</svg>
